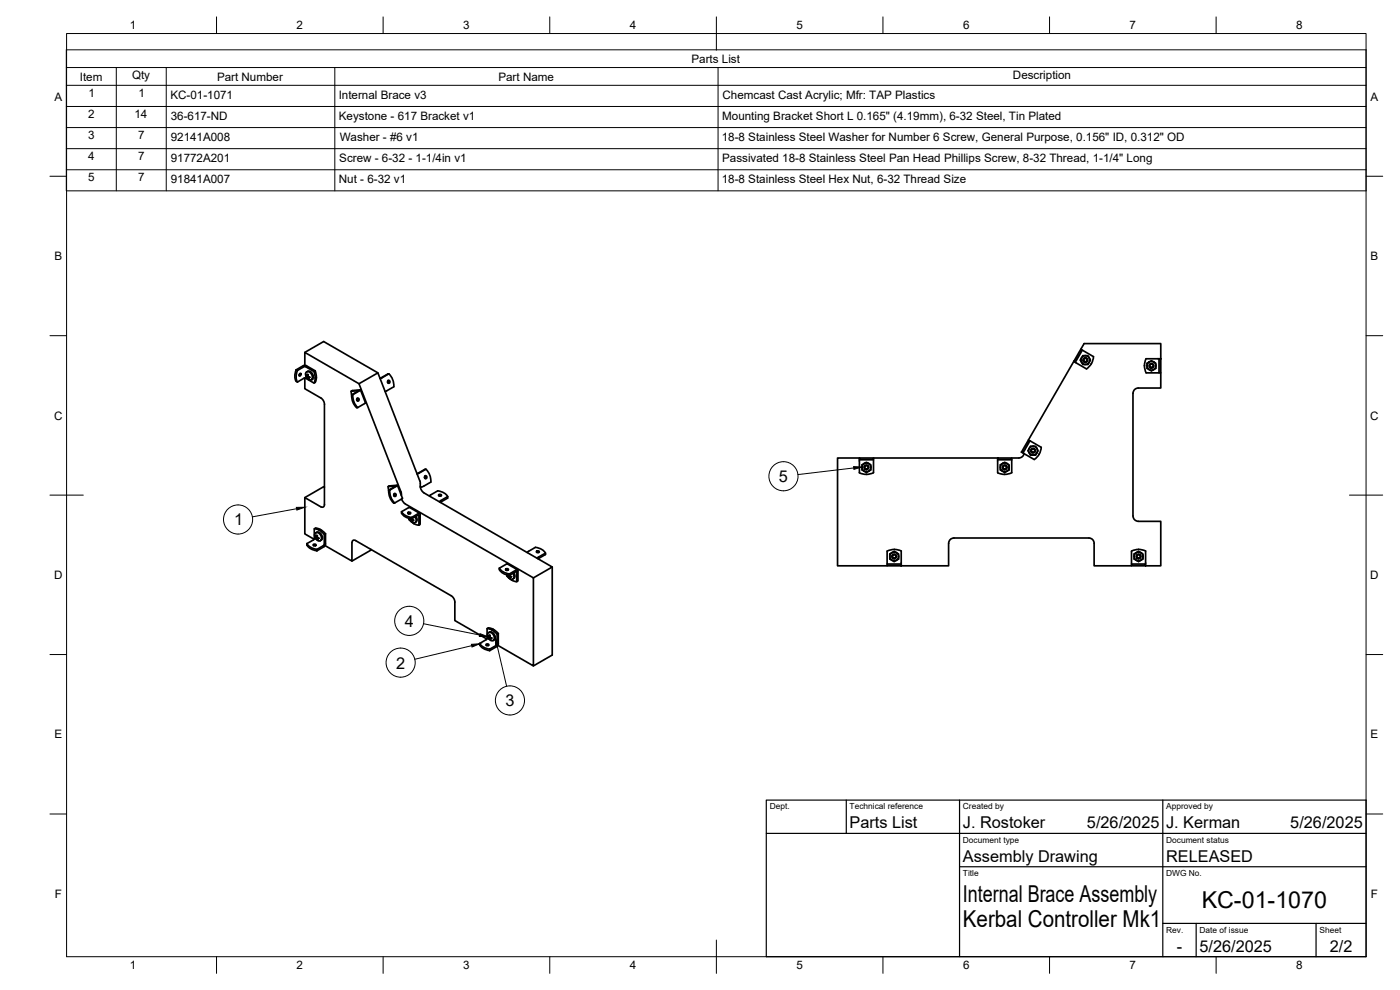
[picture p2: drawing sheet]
<svg xmlns="http://www.w3.org/2000/svg" width="420mm" height="297mm" viewBox="0 0 420 297" stroke-linecap="round" stroke-linejoin="round" font-family="sans-serif">
<!-- layer: Visible -->
<g fill="none" stroke="#000" stroke-width=".51">
<path d="M88.9 111l-.4 1.9a1.72 1.72 0 0 0 .8 1.7M89.3 111.2l-.4 1.9 .4 1.5M89.9 112.2l.3-.2 .2 .2-.5 .6-.2-.2zM90 112.1l-.3 .5M91 109.7l-2.1 1.3M91 109.7h1M91.2 110l-2 1.2-.3-.2M91.2 113.5l-1.9 1.1M91.3 113.5h.4M91.3 110h.4M91.5 109.6v-3.9l16.2 9.4 12.6 32.4 .2 1.2M91.5 113.4v3.2l5.1 3 .7 1.3 .1 30.5a.68 .68 0 0 1-.4 .7 .68 .68 0 0 1-.8-.1"/>
<path d="M91.5 105.7l5.6-3.2 16.3 9.4M91.7 112.2a1.47 1.47 0 0 0 1.4 1.8l.5-.2 .2-.5-.5-1.3-.9-.5-.4 .1-.3 .6M91.8 112.6h.1M91.8 112.6l.3 .6M91.8 112.6l.1 .1M91.9 112.7h.2M91.9 109.7l2.7 1.6-.4 .2-2.5-1.5M92 112.8h.1M92.1 113.2l.1 .2M92.2 112.6h.1M92.2 112.6l-.1 .1M92.2 113.3v.2"/>
<path d="M92.2 113.5h.1M92.2 112.4v.2M92.2 112.7h.1M92.2 112.4h.2M92.3 111.5h.1M92.3 112.7h.1M92.3 111.5a1.42 1.42 0 0 1 1.5 .6 1.42 1.42 0 0 1 0 1.6M92.3 113.4v.1M92.3 112.7l.2 .4M92.4 112.7l-.3 .1M92.4 113.3l.4 .1M92.4 112.4v.1"/>
<path d="M92.4 112.5l-.1 .2M92.5 113.1h.1M92.6 113.1v.1M92.6 113.1l.2 .1M92.6 113.1l-.3 .3M92.8 113.4h.1M92.8 113.2v.2M93.7 113.7l-.1 .1M94.2 111.5l.4 1.9M94.6 113.4h.1M94.6 113.4l-.3 1.5M94.6 111.3a4.7 4.7 0 0 1 0 3.4l-.4 .2-2.5-1.4"/>
<path d="M94.9 113.2h.1M105.4 117.4l.1 1M105.5 118.5l.3 1.8 .5 1.1 .7 .9M105.9 118.4l-.4 .1M105.9 118.4l.2 1.9 .5 1.1 .8 .9M107.2 119.5l.3 .4-.2 .4M107.5 117.2l-2.1 .2 .3-.2 2.5-.2-2.3 1.4M107.6 117.2l-2.1 1.3M107.7 115.1l5.7-3.2 12.6 32.4 .1 1.7M108.2 117l1.5 3.8-.2 .3M116.5 114.2l.2 .4-.2 .4M116.7 112.2l-2.7 1.3"/>
<path d="M116.7 112.2l-2.6 1.4M116.7 112.2l.7 .9 .6 1.1 .2 1.8M118.2 116l-2.6 1.5M322.2 108.5l-13.5 23.5M322.7 108.7l3.4 2 1.4-1.6M324.4 104.8l.4 .3-2.1 3.6-.5-.2zM324.4 104.8l1-1.7h23v4.5M324.8 105.1l3.4 1.9-.7 2.1M325 106.7h.2a1.33 1.33 0 0 1 1.8 1l.2 .5a1.36 1.36 0 0 1-1.8 1.2l-.5-.2a1.34 1.34 0 0 1-.1-2.1zM325.1 108.2a.65 .65 0 0 0 .8 .6 .65 .65 0 0 0 .4-1 .65 .65 0 0 0-1.1-.1l.2 .8M325.4 108.4l.1 .1M325.4 108.5a.52 .52 0 0 1 0-.9 .52 .52 0 0 1 .8 .2 .52 .52 0 0 1-.3 .7"/>
<path d="M325.5 108.5h.4M326.2 108.5a.67 .67 0 0 0 .1-1 .67 .67 0 0 0-1.1 .1 .67 .67 0 0 0 .4 1l.3-.1M344 111.9h3.8M344.2 109l.2-.1a1.37 1.37 0 0 1 2.1-.1l.4 .4a1.36 1.36 0 0 1-1 1.9l-.5 .1a1.36 1.36 0 0 1-1.2-1.8zM345.1 110.2a.66 .66 0 0 0 1.1 .1 .66 .66 0 0 0-.3-1 .66 .66 0 0 0-.9 .6l.5 .4M346 110.1l-.5 .2M346 110.1l-.5 .3-.4-.2M346 110.1a.52 .52 0 0 0-.2-.8 .52 .52 0 0 0-.7 .3 .52 .52 0 0 0 .4 .7M346.2 109.9a.69 .69 0 0 0-.8-.8 .69 .69 0 0 0-.3 1.1M347.8 107.6h.6v4.3h-.6zM347.8 107.6h-3.9a4.7 4.7 0 0 0 .1 4.3M348.4 111.9v4.5h-6.8a1.61 1.61 0 0 0-1.6 1.6v36.8a1.61 1.61 0 0 0 1.6 1.6h6.8v13.4h-4.6"/>
<path d="M107.4 122.3h-.4M109.5 121.1l-2.1 1.2M257.9 137.4h4.2v.6h-4.2zM257.9 138v3.9a4.8 4.8 0 0 0 4.2-.1v-3.8M257.9 137.4h-6.5v32.4h14.8M259.4 139.1l.6-.4 .7 .4M259.4 139.1a1.24 1.24 0 0 0-.7 1.7l.2 .3a1.35 1.35 0 0 0 2.1 .1l.3-.4a1.24 1.24 0 0 0-.6-1.7M260.7 139.1a1.32 1.32 0 0 1 .4 2 1.32 1.32 0 0 1-2.1 0 1.32 1.32 0 0 1 .4-2M260.7 139.1l-.7-.2-.6 .2M262.1 137.4h37.3M299.4 137.4h4.2v.6h-4.2zM299.4 138v3.9a4.8 4.8 0 0 0 4.2-.1v-3.8"/>
<path d="M300.2 139.5l.2-.1a1.33 1.33 0 0 1 2.1-.1l.4 .4a1.35 1.35 0 0 1-1 1.8l-.6 .2a1.34 1.34 0 0 1-1.1-1.8zM303.6 137.4h2.2M307 135.9l3.4 2 1.4-1.6M307.3 136.1a1.58 1.58 0 0 1-1.5 1.3M308.7 132l.4 .3-2.1 3.6-.5-.2zM309.1 132.3l3.4 1.9-.6 2.1M309.3 133.9h.2a1.36 1.36 0 0 1 1.9 1v.5a1.36 1.36 0 0 1-1.7 1.2l-.5-.2a1.37 1.37 0 0 1-.1-2.2zM309.4 135.4a.65 .65 0 0 0 .8 .6 .65 .65 0 0 0 .4-1 .65 .65 0 0 0-1.1-.1v.4l.2 .4M309.7 135.6l.5 .1M309.7 135.6a.52 .52 0 0 1 0-.8 .52 .52 0 0 1 .8 .1 .52 .52 0 0 1-.3 .8M310.5 135.7a.67 .67 0 0 0 0-1 .67 .67 0 0 0-1 .1 .67 .67 0 0 0 .3 1l.4-.1M94.3 158.7a4.6 4.6 0 0 1 3 1.7"/>
<path d="M95 159.8h.1M95 159.8a1.39 1.39 0 0 1 1.5 .6 1.39 1.39 0 0 1-.2 1.7M96.2 158.9h.1M96.2 158.9l-1.1-.4-.8 .2v3l-2.2 1.4v.4M96.2 158.9l1.5 1.2M96.2 152l-4.7-2.7v10.9l2.8 1.6M97.4 146.2l-.3-.2-5.6 3.3M116.5 146v.5a6.2 6.2 0 0 0 1.6 4.4M117 147.1l.2 1.8 .5 1.1 .8 .9M118.3 148.1l.3 .4-.2 .4M118.4 150.9h-.3M118.7 145.8l-2.1 1.3h.4"/>
<path d="M119.1 145.8l.2-.2-2.5 .2-.3 .2 2.2-.2M119.1 145.8l-2.1 1.3M119.3 145.6l1.5 3.9-.2 .2M120.5 153.5a2.88 2.88 0 0 0 3 2.2M120.5 153.5l1.1 1.1 1.9 .7M120.5 149.7l.6 1 .5 .4M120.6 149.7l-2.2 1.2M121.6 151.2l38.5 22.2v26.4l-10.7-6.2M122.5 153.7h.4l.4 .3-.6 .2-.3-.2zM122.5 154.2h.6M122.7 154.1v.1M122.7 155.5v.4"/>
<path d="M122.7 155.9l.3 .3a4 4 0 0 0 2.7 1.4M122.9 155.6h.1M123 152.3l3 1.7M123 152.3l-2.5 1.2M123 155.7l.2 .3M123.2 156h.1M123.2 156l.1 .2M123.3 156.2l.1 .2M123.4 156.4h.1M123.4 156.4l.1 .1M123.5 155.7l.2 .3M123.5 156.3h.1"/>
<path d="M123.5 156.3v.2M123.5 155.3l2.1-1.3 .4 .1 .1 3.3-.4 .2v-3.1l-2.2 1.2M123.5 155.3v.4M123.5 156.2v.1M123.5 156.2h.1M123.6 156.2h.4M123.7 155.9v.1M123.7 156.2h.1M123.7 156h.1M123.7 156l.3 .2M123.8 156l-.3 .2M124 156.2h-.1"/>
<path d="M124.6 155.1l.3 1.3-.3 .4-.6 .1a1.64 1.64 0 0 1-1.1-1.3M124.8 154.9l.4 1-.3 .6M124.9 156.6h-.2M125.1 142.1l2.7-1.3-2.6 1.4M126.1 146l.3 .8 .9 1.1 38.4 22.2-5.6 3.3M127.6 142.8l.2 .4-.2 .4M127.8 140.8l.8 .9 .5 1.1 .2 1.8-3.1 1.6M128.9 148.8l2.5-1.5 1.9 .6 1.1 1.1M131.7 148.4l.5-.1 .3 .4-.6 .1-.3-.1zM131.8 148.8h.5M134.3 149l-2.4 1.6M134.3 149v.4l-2.1 1.4"/>
<path d="M259.6 140.7a.65 .65 0 0 0 1 .1 .65 .65 0 0 0-.2-1 .65 .65 0 0 0-.9 .4l.1 .4 .4 .1M260.4 140.6a.52 .52 0 0 0-.1-.8 .52 .52 0 0 0-.8 .3 .52 .52 0 0 0 .5 .6M260.4 140.6l-.4 .1M260.7 140.4a.68 .68 0 0 0-.5-.9 .68 .68 0 0 0-.8 .6 .68 .68 0 0 0 .8 .7l.2-.2M301 140.7a.65 .65 0 0 0 1.1 .1 .65 .65 0 0 0-.2-1 .65 .65 0 0 0-1 .4l.6 .5M301.9 140.6l-.4 .1M301.9 140.6a.52 .52 0 0 0-.1-.8 .52 .52 0 0 0-.8 .3 .52 .52 0 0 0 .5 .6M302.2 140.4a.67 .67 0 0 0-.5-.9 .67 .67 0 0 0-.8 .6 .67 .67 0 0 0 .8 .7l.2-.2M92.1 163.1l1.1 1.1 1.9 .6M92.1 163.5l1.1 1.1 1.9 .7M94.1 163.3h.4l.4 .3-.6 .2-.3-.2zM94.1 163.7h.6"/>
<path d="M94.5 160.9v.1M94.6 160.9l.1 .1M94.6 161.1l.1 .1M94.6 160l.8-.2 1 1v1.3l-.8 .2a1.81 1.81 0 0 1-1.1-2.1zM94.7 161.2v.1M94.7 161h.1M94.7 161.3l.2 .3M94.7 161l.1 .1M94.9 161.6v.1M94.9 161.6l.1 .2M95 161.8h.1M95 161.8l.1 .1"/>
<path d="M95 161h.1M95 161l.1 .1M95.1 161h.1M95.1 161v.2M95.1 160.7v.1M95.1 161.2v.1M95.1 164.9l2.2-1.5v-3l.4-.2-.1 3.5-2.5 1.6M95.1 164.9v.4M95.1 161.6v.3M95.1 160.7l-.3 .4M95.1 161.6h.1M95.1 161.3l.2 .1"/>
<path d="M95.2 161.4h.1M95.3 161.4h.1M95.3 161.6h.1M95.3 161.5h.1M95.3 161.6h-.1M95.3 161.4v.1M95.3 161.4l.3 .2h-.3M95.4 161.4l-.3 .2M95.5 161.7h.1M96.3 162.1h.1M97.5 163.7l8.1 4.6v-5.5a.7 .7 0 0 1 .4-.7 .7 .7 0 0 1 .8 .1l28.6 16.5M111.3 164.8v.3l-5.7 3.2"/>
<path d="M135.4 178.7l.7 .7 .4 .8v6l9.6 5.5M149.9 170.9l1.1 1.1 1.9 .6M149.9 170.5l1.1 1.1 1.9 .6M151.8 170.7l.5-.1 .3 .3-.6 .2-.3-.2zM151.9 171.1h.5M152.1 172.5v.3l1.5 1.2M152.1 171.1h.1M152.2 172.5l.4 .7 .6 .5M152.3 172.5l.3 .5M152.3 169.2l3 1.7M152.3 169.2l-2.4 1.3v.4M152.6 173l.1 .1"/>
<path d="M152.7 173.1v.1M152.7 173.2v.1M152.7 173.3h.1M152.8 173.2v.1M152.8 172.6l.3 .3M152.8 172.2v.4M152.9 173.1l-.1 .1M153 172.9h.1M153 173.1h.1M153 173h.1M153 172.9l.1 .1M153.1 172.9l.2 .3"/>
<path d="M153.1 173.1l.2 .1M153.1 172.9l-.2 .3 .1-.1M153.3 173.2h.1M153.5 174l.1 .1M153.6 174.1l1.5 .4M153.9 172l.4 .9-.1 .6-.4 .3-.6-.1M154.2 171.9a1.16 1.16 0 0 1-.1 1.7M155.1 171.6v2.9l.3-.2v-3.3h-.4l-2.2 1.2M155.1 171.6l-.3-.1-2 1.1M158.3 165.8l2.4-1.6 1.9 .7 1.1 1M161.1 165.4l.4-.1 .3 .3-.5 .2-.3-.2zM161.1 165.8h.6"/>
<path d="M163.7 166l-2.5 1.5M163.7 166v.4l-2.2 1.3M165.7 170.1v26.4l-5.6 3.3M266.2 169.2h4.3v.6h-4.3zM266.2 165.4v3.8M266.3 165.4a4.9 4.9 0 0 1 4.2-.1v3.9M267 166.2l1.4-.8 .1 .1a1.39 1.39 0 0 1 1.2 1.8l-.2 .5a1.35 1.35 0 0 1-2.1 .1l-.4-.2zM267.9 167.4a.65 .65 0 0 0 1 .1 .65 .65 0 0 0-.2-1 .65 .65 0 0 0-.9 .4l.5 .6M268.7 167.3l-.4 .2M268.8 167.3l-.4 .3-.5-.1M268.8 167.3a.52 .52 0 0 0-.2-.8 .52 .52 0 0 0-.7 .3 .52 .52 0 0 0 .4 .7M268.8 167.3h-.1"/>
<path d="M269 167.1a.7 .7 0 0 0-.8-.8 .7 .7 0 0 0-.3 1.2M284.7 163v6.8h-14.2M284.7 163a1.58 1.58 0 0 1 1.6-1.6h40.5a1.58 1.58 0 0 1 1.6 1.6v6.8h11.2M339.6 169.2h4.2v.6h-4.2zM339.6 169.2v-3.8a4.8 4.8 0 0 1 4.2-.1v3.9M340.4 166.2l1.3-.8 .2 .1a1.36 1.36 0 0 1 1.1 1.8l-.2 .5a1.35 1.35 0 0 1-2.1 .1l-.3-.2zM341.2 167.4a.65 .65 0 0 0 1 .1 .65 .65 0 0 0-.2-1 .65 .65 0 0 0-.9 .4l.6 .6M341.7 167.5h.1M342.1 167.3l-.3 .3-.6-.1M342.1 167.3a.52 .52 0 0 0-.2-.8 .52 .52 0 0 0-.7 .3 .52 .52 0 0 0 .5 .7M342.1 167.3l-.4 .2M342.4 167.1a.7 .7 0 0 0-.9-.8 .7 .7 0 0 0-.3 1.2"/>
<path d="M144 193.1a2.9 2.9 0 0 0 3 2.1M144 193.1l1.1 1.1 1.9 .6M146 193.3l.4-.1 .3 .3-.5 .2-.4-.2zM146 193.7h.5M146.2 188.6a4.6 4.6 0 0 1 3 1.7M146.2 191.5l-.2 .4-2 1.2M146.4 190.9h.1M146.5 191.2h.1M146.6 191.2l.1 .3M146.6 188.4l-.4 .2v2.9M146.6 188.4l1.5 .4M146.6 191l.3-.4 .1 .5"/>
<path d="M146.7 191.6h.1M146.8 191.6v.1M146.8 191.8h.1M146.9 190.9h.1M146.9 191h.1M146.9 190.9v.1M146.9 190.9l-.5-.1 .1 .4M146.9 191.7h.1M146.9 191.7v.1M147 191.1v.1M147 191.5h.1M147 194.8v.4"/>
<path d="M147 189.6l-.1 .1M147 191.2l.2 .1M147 189.6a1.46 1.46 0 0 1 1.4 .8 1.46 1.46 0 0 1-.2 1.6M147 191.5l.4 .1M147.1 191.3v.1M147.1 191.3l.3 .1M147.1 191.4h.1M147.2 191.4h.1M147.2 191.4l-.2 .2M147.3 192.2h.7M147.3 192.1a1.54 1.54 0 0 1-.9-2.1l.7-.3 .8 .5 .5 1.1-.4 .9M147.4 191.6h.1"/>
<path d="M147.4 191.4v.2M148 192.2h.1M148.1 188.9h.1M148.1 188.9l1.5 1.2M148.2 192h.1M149.1 194l-2.1 1.2M149.2 193.2v-2.9l.3-.2v3.3l-.4 .6M149.2 193.2l-.2 .4-2 1.2"/>
<circle cx="107.4" cy="119.8" r=".42"/>
<circle cx="116.7" cy="114.5" r=".42"/>
<circle cx="325.7" cy="108" r="1.32"/>
<circle cx="345.6" cy="109.7" r="1.32"/>
<circle cx="310" cy="135.2" r="1.32"/>
<circle cx="118.5" cy="148.5" r=".42"/>
<circle cx="127.8" cy="143.1" r=".42"/>
<circle cx="301.5" cy="140.2" r="1.32"/>
<circle cx="268.4" cy="167" r="1.32"/>
<circle cx="341.7" cy="167" r="1.32"/>
</g>
<g fill="#000">
<circle cx="91.8" cy="112.8" r=".25"/>
<circle cx="92.2" cy="112.4" r=".25"/>
<circle cx="92.4" cy="113.6" r=".25"/>
<circle cx="92.5" cy="113.2" r=".25"/>
<circle cx="92.8" cy="113.2" r=".25"/>
<circle cx="93.4" cy="113.9" r=".25"/>
<circle cx="93.6" cy="113.8" r=".25"/>
<circle cx="123" cy="155.6" r=".25"/>
<circle cx="123.5" cy="156.4" r=".25"/>
<circle cx="123.7" cy="156" r=".25"/>
<circle cx="123.9" cy="156.1" r=".25"/>
<circle cx="94.6" cy="160.9" r=".25"/>
<circle cx="94.6" cy="161.1" r=".25"/>
<circle cx="95" cy="160.7" r=".25"/>
<circle cx="95" cy="161" r=".25"/>
<circle cx="95.1" cy="161.9" r=".25"/>
<circle cx="95.5" cy="161.5" r=".25"/>
<circle cx="152.3" cy="172.6" r=".25"/>
<circle cx="152.9" cy="173.4" r=".25"/>
<circle cx="153.3" cy="173" r=".25"/>
<circle cx="146.4" cy="191" r=".25"/>
<circle cx="146.8" cy="190.6" r=".25"/>
<circle cx="146.9" cy="190.9" r=".25"/>
<circle cx="146.9" cy="189.7" r=".25"/>
<circle cx="147" cy="191.8" r=".25"/>
<circle cx="147.4" cy="191.4" r=".25"/>
</g>
<!-- layer: BORDER -->
<g fill="none" stroke="#000" stroke-width=".3">
<path d="M20 10.1h390v276.9h-390zM65 5.1v5M115 5.1v5M165 5.1v5M215 5.1v10M265 5.1v5M315 5.1v5M365 5.1v5M15 52.9h5M410 52.9h5M15 100.7h5M410 100.7h5"/>
<path d="M15 148.6h10M405 148.6h10M15 196.4h5M410 196.4h5M15 244.2h5M410 244.2h5M65 287v5M115 287v5M165 287v5M215 282.1v9.9M265 287v5M315 287v5"/>
<path d="M365 287v5"/>
</g>
<!-- layer: TITLEBLOCK -->
<path d="M230 240.1h180v46.9h-180zM230 250h180M254 240.1v9.9M288 240.1v46.9M349 240.1v46.9M288 260.1h122M349 277.1h61M359 277.1v9.9M395 277.1v9.9" fill="none" stroke="#000" stroke-width=".36"/>
<!-- layer: Parts Lists -->
<path d="M19.9 15h390.1v42.3h-390.1zM19.9 20.3h390.1M19.9 25.6h390.1M19.9 31.9h390.1M19.9 38.3h390.1M34.9 20.3v37M49.9 20.3v37M100.5 20.3v37M215.5 20.3v37M19.9 44.6h390.1M19.9 50.9h390.1" fill="none" stroke="#000" stroke-width=".3"/>
<!-- layer: Balloons -->
<g fill="none" stroke="#000" stroke-width=".3">
<circle cx="71.4" cy="155.9" r="4.4"/>
<circle cx="235.1" cy="142.9" r="4.4"/>
<circle cx="120.2" cy="198.8" r="4.4"/>
<circle cx="122.8" cy="186.3" r="4.4"/>
<circle cx="153" cy="210.2" r="4.4"/>
</g>
<!-- layer: 0 -->
<path d="M88.9 152.2h2.6l-2.4 .8zM256.2 140l2.5 .1-2.4 .7zM141.5 193.3l2.5-.1-2.3 .9zM144 190.1l2.4 .9h-2.5zM148.6 191.1l1 2.3-.8 .2z" fill="#000" stroke="#000" stroke-width=".3"/>
<path d="M89 152.6l-13.2 2.5M256.2 140.4l-16.7 2M127.1 187.1l16.9 3.4M141.6 193.7l-17.1 4.1M149.2 193.6l2.8 12.3" fill="none" stroke="#000" stroke-width=".3"/>
<g font-size="7">
<text x="289" y="270.6">Internal Brace Assembly</text>
<text x="360.6" y="272.3">KC-01-1070</text>
<text x="289" y="278.1">Kerbal Controller Mk1</text>
</g>
<g font-size="4.9">
<text x="233.7" y="144.6">5</text>
<text x="70.3" y="157.6">1</text>
<text x="121.5" y="188">4</text>
<text x="118.9" y="200.6">2</text>
<text x="151.7" y="211.9">3</text>
<text x="255" y="248.5">Parts List</text>
<text x="289" y="248.5">J. Rostoker</text>
<text x="326.2" y="248.5">5/26/2025</text>
<text x="350" y="248.5">J. Kerman</text>
<text x="387.2" y="248.5">5/26/2025</text>
<text x="289" y="258.6">Assembly Drawing</text>
<text x="350" y="258.6">RELEASED</text>
<text x="353.2" y="285.7">-</text>
<text x="360" y="285.5">5/26/2025</text>
<text x="399.1" y="285.7">2/2</text>
</g>
<g font-size="3.5">
<text x="39" y="8.8">1</text>
<text x="89" y="8.8">2</text>
<text x="139" y="8.8">3</text>
<text x="189" y="8.8">4</text>
<text x="239" y="8.8">5</text>
<text x="289" y="8.8">6</text>
<text x="339" y="8.8">7</text>
<text x="389" y="8.8">8</text>
<text x="39.6" y="23.8">Qty</text>
<text x="207.5" y="18.8">Parts List</text>
<text x="304" y="23.8">Description</text>
<text x="23.9" y="24.2">Item</text>
<text x="26.6" y="29.1">1</text>
<text x="41.6" y="29.1">1</text>
<text x="51.1" y="29.6">KC-01-1071</text>
<text x="65.1" y="24.2">Part Number</text>
<text x="101.6" y="29.6">Internal Brace v3</text>
<text x="149.6" y="24.2">Part Name</text>
<text x="216.8" y="29.6">Chemcast Cast Acrylic; Mfr: TAP Plastics</text>
<text x="16.3" y="30.2">A</text>
<text x="26.5" y="35.4">2</text>
<text x="40.3" y="35.4">14</text>
<text x="51.2" y="35.9">36-617-ND</text>
<text x="101.7" y="35.9">Keystone - 617 Bracket v1</text>
<text x="216.7" y="36">Mounting Bracket Short L 0.165&quot; (4.19mm), 6-32 Steel, Tin Plated</text>
<text x="411.3" y="30.2">A</text>
<text x="26.4" y="41.8">3</text>
<text x="41.4" y="41.8">7</text>
<text x="51.2" y="42.3">92141A008</text>
<text x="101.9" y="42.3">Washer - #6 v1</text>
<text x="216.6" y="42.3">18-8 Stainless Steel Washer for Number 6 Screw, General Purpose, 0.156&quot; ID, 0.312&quot; OD</text>
<text x="26.5" y="48.1">4</text>
<text x="41.4" y="48.1">7</text>
<text x="51.2" y="48.6">91772A201</text>
<text x="101.8" y="48.6">Screw - 6-32 - 1-1/4in v1</text>
<text x="216.7" y="48.6">Passivated 18-8 Stainless Steel Pan Head Phillips Screw, 8-32 Thread, 1-1/4&quot; Long</text>
<text x="26.4" y="54.4">5</text>
<text x="41.4" y="54.4">7</text>
<text x="51.2" y="55">91841A007</text>
<text x="101.7" y="55">Nut - 6-32 v1</text>
<text x="216.6" y="55">18-8 Stainless Steel Hex Nut, 6-32 Thread Size</text>
<text x="16.3" y="78">B</text>
<text x="411.3" y="78">B</text>
<text x="16.2" y="125.9">C</text>
<text x="411.2" y="125.9">C</text>
<text x="16.2" y="173.7">D</text>
<text x="411.2" y="173.7">D</text>
<text x="16.3" y="221.6">E</text>
<text x="411.3" y="221.6">E</text>
<text x="16.4" y="269.4">F</text>
<text x="411.4" y="269.4">F</text>
<text x="39" y="290.8">1</text>
<text x="89" y="290.8">2</text>
<text x="139" y="290.8">3</text>
<text x="189" y="290.8">4</text>
<text x="239" y="290.8">5</text>
<text x="289" y="290.8">6</text>
<text x="339" y="290.8">7</text>
<text x="389" y="290.8">8</text>
</g>
<g font-size="2.5">
<text x="231" y="242.9">Dept.</text>
<text x="255" y="242.9">Technical reference</text>
<text x="289" y="242.9">Created by</text>
<text x="350" y="242.9">Approved by</text>
<text x="289" y="252.8">Document type</text>
<text x="350" y="252.8">Document status</text>
<text x="289" y="262.9">Title</text>
<text x="350" y="262.9">DWG No.</text>
<text x="350" y="279.9">Rev.</text>
<text x="360" y="279.9">Date of issue</text>
<text x="396" y="279.9">Sheet</text>
</g>
</svg>
